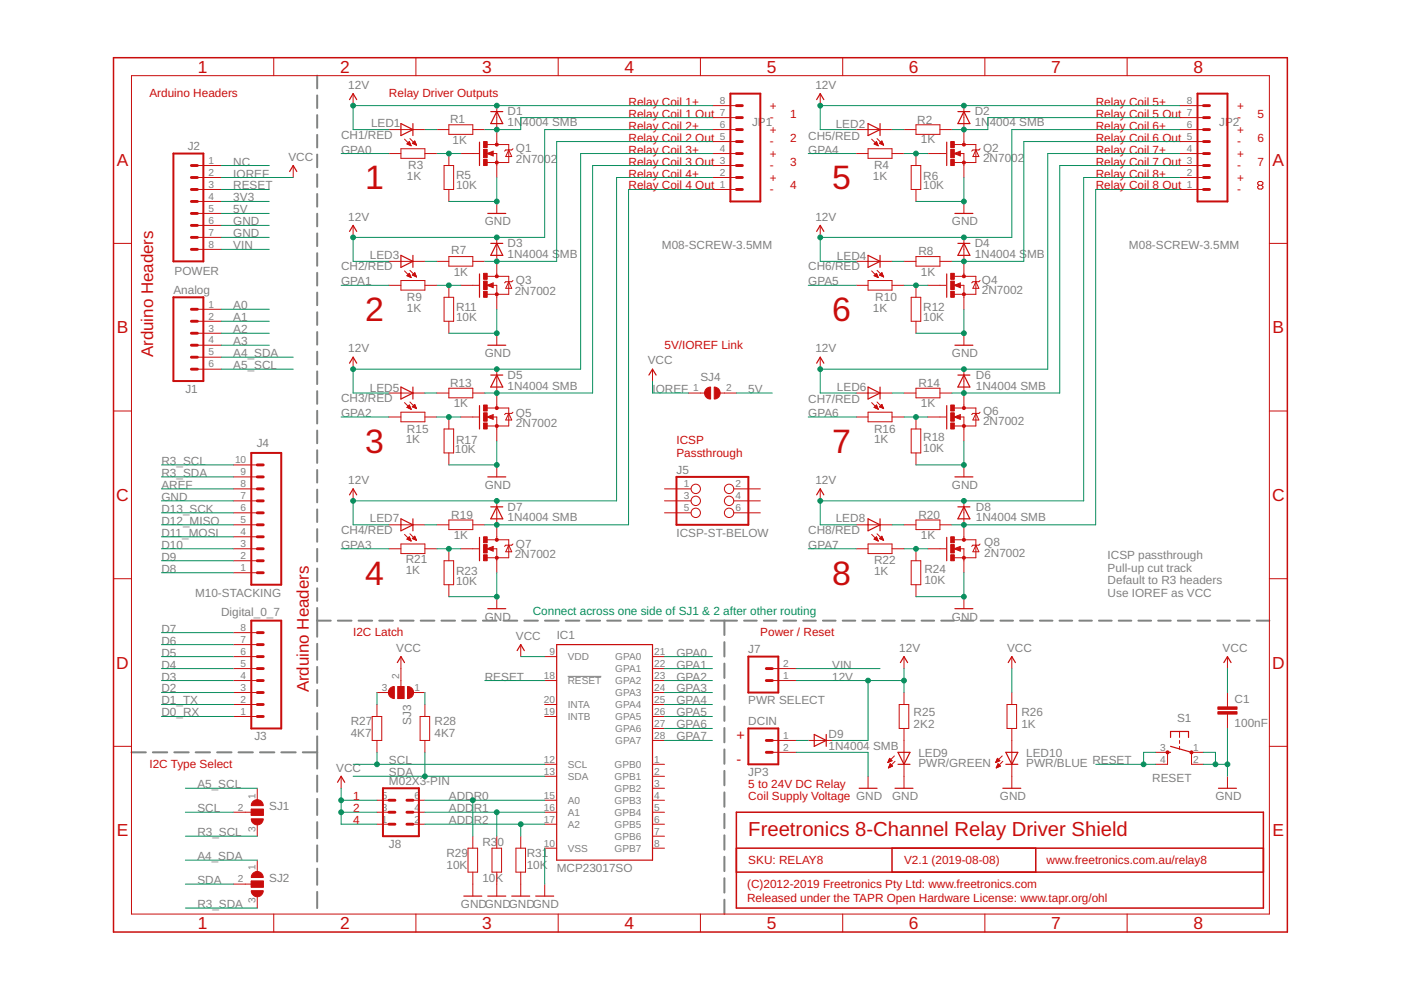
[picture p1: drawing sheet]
<svg xmlns="http://www.w3.org/2000/svg" width="297mm" height="210mm" viewBox="0 0 297 210" stroke-linecap="round" stroke-linejoin="round" font-family="sans-serif">
<g fill="none" stroke="#808080" stroke-width=".42">
<path d="M67.2 16v2.7M67.2 20.2v2.7M67.2 24.4v2.7M67.2 28.6v2.7M67.2 32.8v2.7M67.2 37v2.6M67.2 41.1v2.7M67.2 45.3v2.7M67.2 49.5v2.7M67.2 53.7v2.6M67.2 57.8v2.7M67.2 62v2.7"/>
<path d="M67.2 66.2v2.7M67.2 70.4v2.7M67.2 74.6v2.7M67.2 78.7v2.7M67.2 82.9v2.7M67.2 87.1v2.7M67.2 91.3v2.7M67.2 95.5v2.6M67.2 99.7v2.6M67.2 103.8v2.7M67.2 108v2.7M67.2 112.2v2.7"/>
<path d="M67.2 116.4v2.6M67.2 120.5v2.7M67.2 124.7v2.7M67.2 128.9v6.1M67.2 136.5v3.4M67.2 131.6h2.9M71.6 131.6h2.9M76 131.6h2.9M80.4 131.6h2.9M84.8 131.6h2.9M89.2 131.6h2.9M93.6 131.6h2.9"/>
<path d="M98 131.6h2.9M102.4 131.6h2.9M106.8 131.6h2.9M111.2 131.6h2.8M115.5 131.6h2.9M120 131.6h2.8M124.3 131.6h2.9M128.7 131.6h2.9M133.1 131.6h2.9M137.5 131.6h2.9M141.9 131.6h2.9M146.3 131.6h2.9"/>
<path d="M150.7 131.6h5.6M153.6 131.6v3M153.6 136.1v3.1M157.8 131.6h2.6M161.9 131.6h2.7M166.1 131.6h2.7M170.3 131.6h2.7M174.5 131.6h2.7M178.7 131.6h2.6M182.8 131.6h2.7M187 131.6h2.7M191.2 131.6h2.7"/>
<path d="M195.4 131.6h2.7M199.6 131.6h2.6M203.8 131.6h2.6M207.9 131.6h2.7M212.1 131.6h2.7M216.3 131.6h2.7M220.5 131.6h2.6M224.6 131.6h2.7M228.8 131.6h2.7M233 131.6h2.7M237.2 131.6h2.7M241.4 131.6h2.7"/>
<path d="M245.6 131.6h2.6M249.7 131.6h2.7M253.9 131.6h2.7M258.1 131.6h2.7M262.3 131.6h2.6M266.4 131.6h2.7M27.9 159.5h3M32.4 159.5h3.1M37 159.5h3M41.5 159.5h3M46 159.5h3.1M50.6 159.5h3"/>
<path d="M55.1 159.5h3.1M59.6 159.5h3.1M64.2 159.5h3M67.2 141.4v3.4M67.2 146.3v3.4M67.2 151.2v3.4M67.2 156.1v6.9M153.6 140.7v3M153.6 145.2v3.1M153.6 149.8v3M153.6 154.3v3.1M153.6 158.9v3"/>
<path d="M67.2 164.4v3.5M67.2 169.4v3.4M67.2 174.3v3.4M67.2 179.2v3.5M153.6 163.4v3.1M153.6 168v3M153.6 172.6v3M153.6 177.1v3M67.2 184.2v3.4M67.2 189.1v3.4M153.6 181.7v3M153.6 186.2v3.1"/>
<path d="M153.6 190.8v3"/>
</g>
<path d="M120.4 143.4h7.1" fill="none" stroke="#808080" stroke-width=".21"/>
<g fill="none" stroke="#c90d0c" stroke-width=".21">
<path d="M27.9 16h241.2v177.8h-241.2zM58 12.2v3.8M74.9 19.9v2.5M88.2 12.2v3.8M118.3 12.2v3.8M148.5 12.2v3.8M173.9 19.9v2.5M178.7 12.2v3.8M208.8 12.2v3.8M239 12.2v3.8M41.8 35.1h5.1M41.8 37.6h5.1"/>
<path d="M62.2 35.1v2.5M82.5 32.6h2.5M82.5 27.5h7.6M85 31.5h5.1v2.1h-5.1zM85.8 29.5l1.4 1.4M86.4 30.4h.6M86.4 30.6h.6M86.5 30.3h.4M86.6 30.2h.3M86.7 30.7h.4M86.7 30.1h.1M86.8 30l.4 .9-.9-.4z"/>
<path d="M86.9 29.4l1.4 1.4M86.9 30.8h.2M87.4 30.4l.5-.5 .4 .9zM87.5 30.3h.6M87.5 30.4h.7M87.6 30.2h.5M87.7 30.1h.3M87.8 30.6h.4M87.9 30h.1M88.1 30.7h.2M90.1 32.6h2.5M92.6 27.5h2.6"/>
<path d="M94.1 35.1h2.1v5.1h-2.1zM95.2 26.5h5v2h-5zM95.2 32.6v2.5M97.7 32.6h3.8M100.2 27.5h2.6M103.3 32.6l1.3-.6v1.1zM103.3 30.6h4.6v3.9h-4.6M104.4 32.6h.9v5M105.3 22.4v8.2M107.9 31.8l.6 1.4h-1.3zM108.8 31.5l-.3 .3h-1.3l-.2 .2M151 35.1h5.1"/>
<path d="M151 32.6h5.1M151 27.5h5.1M151 37.6h5.1M151 30h5.1M151 24.9h5.1M151 22.4h5.1M181.5 32.6h2.5M181.5 27.5h7.6M184 31.5h5.1v2.1h-5.1zM184.8 29.5l1.4 1.4M185.3 30.5l.5-.5 .4 .9zM185.4 30.4h.6"/>
<path d="M185.4 30.6h.7M185.5 30.3h.5M185.7 30.2h.2M185.7 30.7h.4M185.8 30.1h.1M185.9 29.4l1.4 1.4M186 30.8h.2M186.5 30.4l.5-.5 .3 .9zM186.5 30.3h.7M186.6 30.4h.6M186.7 30.2h.4M186.8 30.1h.2"/>
<path d="M186.9 30.6h.4M186.9 30h.1M187.1 30.7h.2M189.1 32.6h2.6M191.7 27.5h2.5M193.2 35.1h2v5.1h-2zM194.2 26.5h5.1v2h-5.1zM194.2 32.6v2.5M196.7 32.6h3.9M199.3 27.5h2.5M202.3 32.6l1.3-.6v1.1zM202.4 30.6h4.5v3.9h-4.6"/>
<path d="M203.5 32.6h.9v5M204.4 22.4v8.2M206.9 31.8l.6 1.4h-1.2zM207.8 31.5l-.3 .3h-1.2l-.3 .2M250.1 35.1h5.1M250.1 32.6h5.1M250.1 27.5h5.1M250.1 37.6h5.1M250.1 30h5.1M250.1 24.9h5.1M250.1 22.4h5.1M266.9 39.3l-.2-.3v-.3l.2-.2h.6l.3 .2v.3l-.3 .3"/>
<path d="M266.9 39.3l-.2 .3v.2l.2 .3h.6l.3-.3v-.2l-.3-.3M266.9 39.3h.6M24.1 51.6h3.8M41.8 40.2h5.1M41.8 42.7h5.1M41.8 45.3h5.1M41.8 47.8h5.1M41.8 50.3h5.1M41.8 52.9h5.1M74.9 47.8v2.5M82.5 55.4h7.6M85 59.5h5.1v2h-5.1z"/>
<path d="M85.8 57.4l1.4 1.4M86.3 58.5l.5-.5 .4 .8zM86.3 58.4h.7M86.4 58.3h.6M86.5 58.5h.6M86.6 58.2h.3M86.7 58.1h.1M86.8 58.7h.3M86.9 57.3l1.4 1.4M87.1 58.8h.1M87.5 58.3h.6M87.6 58.2h.5"/>
<path d="M87.7 58.4h.5M87.7 58.1h.3M87.8 58h.2M87.9 58.5h.3M87.9 57.8l-.5 .5 .9 .4M87.9 57.8l.4 .9M87.9 57.8h.1M88.2 58.7h.1M92.6 55.4h2.6M95.2 40.2v2.5M95.2 54.4h5v2h-5zM100.2 55.4h2.6"/>
<path d="M103.3 58.6h4.6v3.8h-4.6M105.3 42.7v2.6M105.3 50.3v8.3M107.9 59.7l.6 1.4h-1.3zM108.8 59.5l-.3 .2h-1.3l-.2 .3M151 40.2h5.1M173.9 47.8v2.5M181.5 55.4h7.6M184 59.5h5.1v2h-5.1zM184.8 57.4l1.4 1.4M185.3 58.5l.5-.5 .4 .8zM185.4 58.4h.6"/>
<path d="M185.5 58.3h.5M185.5 58.5h.6M185.6 58.2h.3M185.7 58.1h.2M185.8 58.7h.3M185.9 57.3l1.4 1.4M186.1 58.8h.1M186.5 58.3h.7M186.6 58.2h.5M186.7 58.4h.5M186.7 58.1h.4M186.9 58h.1"/>
<path d="M187 58.5h.3M187 57.8l-.5 .5 .8 .4M187 57.8l.3 .9M187 57.8h.1M187.3 58.7h.1M191.7 55.4h2.5M194.2 40.2v2.5M194.2 54.4h5.1v2h-5.1zM199.3 55.4h2.5M202.4 58.6h4.5v3.8h-4.6M204.4 42.7v2.6M204.4 50.3v8.3"/>
<path d="M206.9 59.7l.6 1.4h-1.2zM207.8 59.5l-.3 .2h-1.2l-.3 .3M250.1 40.2h5.1M269.1 51.6h3.8M41.8 65.6h5.1M41.8 68.1h5.1M41.8 70.7h5.1M41.8 73.2h5.1M41.8 75.7h5.1M41.8 78.3h5.1M74.9 75.7v2.6M82.5 60.5h2.5"/>
<path d="M90.1 60.5h2.5M94.1 63h2.1v5.1h-2.1zM95.2 60.5v2.5M95.2 68.1v2.6M97.7 60.5h3.8M103.3 60.5l1.3-.5v1zM104.4 60.5h.9v5.1M105.3 70.7v2.5M105.3 78.3v8.2M138.3 78.3v2.5M173.9 75.7v2.6M181.5 60.5h2.5"/>
<path d="M189.1 60.5h2.6M193.2 63h2v5.1h-2zM194.2 60.5v2.5M194.2 68.1v2.6M196.7 60.5h3.9M202.3 60.5l1.3-.5v1zM203.5 60.5h.9v5.1M204.4 70.7v2.5M204.4 78.3v8.2M24.1 87.1h3.8M49.5 98.6h5M82.5 88.4h2.5"/>
<path d="M82.5 83.3h7.6M85 87.4h5.1v2h-5.1zM85.8 85.4l1.4 1.4M86.3 86.4h.7M86.4 86.3h.6M86.5 86.2h.4M86.6 86.5h.5M86.6 86h.3M86.7 85.9h.1M86.8 85.9l.4 .9-.9-.4zM86.9 86.7h.2M86.9 85.2l1.4 1.4"/>
<path d="M87.4 86.3l.5-.6 .4 .9zM87.5 86.3h.7M87.5 86.2h.6M87.7 86h.4M87.8 86.4h.4M87.8 85.9h.2M87.9 85.8h.1M88.1 86.5h.2M90.1 88.4h2.5M92.6 83.3h2.6M94.1 91h2.1v5h-2.1zM95.2 82.3h5v2h-5z"/>
<path d="M95.2 88.4v2.6M95.2 96v2.6M97.7 88.4h3.8M100.2 83.3h2.6M103.3 88.4l1.3-.5v1zM103.3 86.5h4.6v3.8h-4.6M104.4 88.4h.9v5.1M105.3 98.6v2.5M107.9 87.7l.6 1.3h-1.3zM108.8 87.4l-.3 .3h-1.3l-.2 .2M146 83.3h3.4M152.7 83.3h3.4"/>
<path d="M181.5 88.4h2.5M181.5 83.3h7.6M184 87.4h5.1v2h-5.1zM184.8 85.4l1.4 1.4M185.3 86.4l.5-.5 .4 .9zM185.4 86.4h.7M185.4 86.3h.6M185.5 86.2h.4M185.7 86.5h.4M185.7 86h.2M185.8 85.9h.1M185.9 86.7h.3"/>
<path d="M185.9 85.2l1.4 1.4M186.2 86.8h.1M186.5 86.3l.5-.6 .3 .9zM186.5 86.3h.7M186.6 86.2h.6M186.7 86h.4M186.8 85.9h.2M186.8 86.4h.5M186.9 85.8h.1M187.1 86.5h.2M189.1 88.4h2.6M191.7 83.3h2.5"/>
<path d="M193.2 91h2v5h-2zM194.2 82.3h5.1v2h-5.1zM194.2 88.4v2.6M194.2 96v2.6M196.7 88.4h3.9M199.3 83.3h2.5M202.3 88.4l1.3-.5v1zM202.4 86.5h4.5v3.8h-4.6M203.5 88.4h.9v5.1M204.4 98.6v2.5M206.9 87.7l.6 1.3h-1.2zM207.8 87.4l-.3 .3h-1.2l-.3 .2"/>
<path d="M269.1 87.1h3.8M49.5 118.9h5M49.5 116.4h5M49.5 111.3h5M49.5 113.8h5M49.5 103.7h5M49.5 106.2h5M49.5 108.7h5M49.5 101.1h5M74.9 103.7v2.5M82.5 116.4h2.5M82.5 111.3h7.6"/>
<path d="M85 115.3h5.1v2.1h-5.1zM85.8 113.3l1.4 1.4M86.3 114.3l.5-.5 .4 .9zM86.3 114.3h.7M86.4 114.4h.6M86.5 114.2h.4M86.6 114h.3M86.7 113.9h.1M86.7 114.5h.4M86.9 113.2l1.4 1.4M87 114.6h.1M87.4 114.2l.5-.5 .4 .9z"/>
<path d="M87.5 114.2h.6M87.6 114h.5M87.6 114.3h.6M87.7 113.9h.3M87.8 113.8h.2M87.9 114.4h.3M88.2 114.5h.1M90.1 116.4h2.5M92.6 111.3h2.6M94.1 118.9h2.1v5.1h-2.1zM95.2 110.3h5v2h-5zM95.2 116.4v2.5"/>
<path d="M97.7 116.4h3.8M100.2 111.3h2.6M103.3 116.4l1.3-.6v1.1zM103.3 114.4h4.6v3.9h-4.6M104.4 116.4h.9v5M105.3 106.2v8.2M107.9 115.6l.6 1.4h-1.3zM108.8 115.3l-.3 .3h-1.3l-.2 .2M140.9 103.7h5.6M140.9 106.2h5.6M140.9 108.7h5.6M155.6 103.7h5.6"/>
<path d="M155.6 106.2h5.6M155.6 108.7h5.6M173.9 103.7v2.5M181.5 116.4h2.5M181.5 111.3h7.6M184 115.3h5.1v2.1h-5.1zM184.8 113.3l1.4 1.4M185.3 114.3l.5-.5 .4 .9zM185.4 114.3h.6M185.5 114.4h.6M185.5 114.2h.5M185.6 114h.3"/>
<path d="M185.7 113.9h.2M185.8 114.5h.3M185.9 113.2l1.4 1.4M186.1 114.6h.1M186.5 114.2l.5-.5 .3 .9zM186.5 114.2h.7M186.6 114h.5M186.6 114.3h.6M186.8 113.9h.3M186.9 113.8h.1M186.9 114.4h.4M187.2 114.5h.1"/>
<path d="M189.1 116.4h2.6M191.7 111.3h2.5M193.2 118.9h2v5.1h-2zM194.2 110.3h5.1v2h-5.1zM194.2 116.4v2.5M196.7 116.4h3.9M199.3 111.3h2.5M202.3 116.4l1.3-.6v1.1zM202.4 114.4h4.5v3.9h-4.6M203.5 116.4h.9v5M204.4 106.2v8.2M206.9 115.6l.6 1.4h-1.2z"/>
<path d="M207.8 115.3l-.3 .3h-1.2l-.3 .2M24.1 122.7h3.8M49.5 139.2h5M49.5 136.7h5M49.5 134.1h5M49.5 121.4h5M85 139.2v6.4M95.2 124v2.5M105.3 126.5v2.6M110.4 136.7v2.5M115.5 139.2h2.5M138.3 139.2h2.6"/>
<path d="M191.7 139.2v2.6M194.2 124v2.5M204.4 126.5v2.6M214.5 139.2v2.6M260.2 139.2v2.6M269.1 122.7h3.8M24.1 158.2h3.8M49.5 151.9h5M49.5 149.4h5M49.5 146.8h5M49.5 144.3h5M49.5 141.8h5"/>
<path d="M78.9 151.9h2v5.1h-2zM79.9 146.8h2.6M79.9 149.4v2.5M79.9 157v2.5M84.4 145.6h1.2v2.5h-1.2zM87.5 146.8h2.6M89.1 151.9h2v5.1h-2zM90.1 149.4v2.5M90.1 157v2.5M115.5 151.9h2.5M115.5 149.4h2.5M115.5 144.3h2.5"/>
<path d="M138.3 151.9h2.6M138.3 149.4h2.6M138.3 146.8h2.6M138.3 144.3h2.6M138.3 141.8h2.6M138.3 154.5h2.6M138.3 157h2.6M163.7 144.3h5.1M163.7 141.8h5.1M163.7 159.5h5.1M163.7 157h5.1M171.4 157h5"/>
<path d="M190.6 149.4h2.1v5.1h-2.1zM191.7 146.8v2.6M191.7 154.5v12.6M213.5 149.4h2v5.1h-2zM214.5 146.8v2.6M214.5 154.5v12.6M245 159.5h2.5v2.6h-2.5M250.1 155.1v1.3M250.1 157v.6M250.1 158.2v.7M255.2 159.5h-2.6v2.6h2.6M260.2 146.8v3.1"/>
<path d="M260.2 151.4v3.1M269.1 158.2h3.8M49.5 172.2h3.8M53.3 171.6h2.5v1.2h-2.5zM54.5 167.1v2.6M54.5 174.8v2.5M72.3 164.6v2.5M79.9 169.7h2.6M79.9 172.2h2.6M79.9 174.8h2.6M87.5 169.7h2.6M87.5 172.2h2.6"/>
<path d="M87.5 174.8h2.6M99.2 179.8h2.1v5.1h-2.1zM100.2 177.3v2.5M104.3 179.8h2v5.1h-2zM105.3 177.3v2.5M109.4 179.8h2v5.1h-2zM110.4 177.3v2.5M115.5 162.1h2.5M115.5 164.6h2.5M115.5 169.7h2.5M115.5 172.2h2.5M115.5 174.8h2.5"/>
<path d="M115.5 179.8h2.5M138.3 162.1h2.6M138.3 164.6h2.6M138.3 169.7h2.6M138.3 172.2h2.6M138.3 174.8h2.6M138.3 167.1h2.6M138.3 177.3h2.6M138.3 179.8h2.6M184 164.6v2.5M188.3 161.7h.1M188.3 161.5h.3"/>
<path d="M188.4 161.4h.4M188.4 161.3h.7M188.4 162.8h.1M188.4 161.2h.6M188.4 162.6h.4M188.5 161.1h.4M188.5 162.5h.6M188.6 161h.2M188.6 162.4h.6M188.6 160.8h.1M188.6 162.3h.5M188.7 162.2h.3"/>
<path d="M188.7 162h.1M189.1 161.3l-.5-.5-.4 .9M189.1 161.3l-.9 .4M189.3 162.4l-.6-.5-.3 .9M189.3 162.4l-.9 .4M189.6 160.3l-1.4 1.4M189.8 161.4l-1.4 1.4M211.1 161.7h.1M211.2 161.5h.2M211.2 161.4h.5M211.3 161.3h.7M211.3 162.8h.1"/>
<path d="M211.3 161.2h.6M211.3 162.6h.4M211.4 161.1h.4M211.4 162.5h.5M211.4 161h.2M211.4 162.4h.7M211.5 162.3h.4M211.5 160.8h.1M211.5 162.2h.3M211.6 162h.1M211.6 161.9l.5 .5-.9 .4zM212 161.3l-.5-.5-.4 .9"/>
<path d="M212 161.3l-.9 .4M212.5 160.3l-1.4 1.4M212.6 161.4l-1.4 1.4M260.2 164.6v2.5M49.5 187.5h3.8M53.3 186.8h2.5v1.3h-2.5zM54.5 182.4v2.5M54.5 190v2.5M58 193.8v3.8M88.2 193.8v3.8M100.2 184.9v5.1M105.3 184.9v5.1"/>
<path d="M110.4 184.9v5.1M115.5 187.5v2.5M118.3 193.8v3.8M148.5 193.8v3.8M178.7 193.8v3.8M208.8 193.8v3.8M239 193.8v3.8"/>
<circle cx="147.5" cy="108.7" r=".99"/>
<circle cx="147.5" cy="103.7" r=".99"/>
<circle cx="147.5" cy="106.2" r=".99"/>
<circle cx="154.6" cy="106.2" r=".99"/>
<circle cx="154.6" cy="103.7" r=".99"/>
<circle cx="154.6" cy="108.7" r=".99"/>
</g>
<g fill="none" stroke="#c90d0c" stroke-width=".32">
<path d="M24.1 12.2h248.8v185.4h-248.8zM104.4 32.3l-.9 .3 .9 .2v-.2h-.2M203.5 32.3l-.9 .3 .9 .2v-.2h-.3M104.4 60.2l-.9 .3 .9 .2v-.2h-.2M203.5 60.2l-.9 .3 .9 .2v-.2h-.3M104.4 88.2l-.9 .2 .9 .3v-.3h-.2M203.5 88.2l-.9 .2 .9 .3v-.3h-.3M104.4 116.1l-.9 .3 .9 .2v-.2h-.2M203.5 116.1l-.9 .3 .9 .2v-.2h-.3M156.1 172.2h111.8v20.3h-111.8zM156.1 179.8h111.8M189.1 179.8v5.1"/>
<path d="M219.6 179.8v5.1M156.1 184.9h111.8"/>
</g>
<path d="M154.9 19.9h6.3v22.8h-6.3zM253.9 19.9h6.3v22.8h-6.3zM36.8 32.6h6.3v22.8h-6.3zM36.8 63h6.3v17.8h-6.3zM53.3 96h6.3v28h-6.3zM143.4 101.1h15.3v10.2h-15.3zM53.3 131.6h6.3v22.9h-6.3zM158.7 139.2h6.3v7.6h-6.3zM158.7 154.5h6.3v7.6h-6.3zM81.2 167.1h7.6v10.2h-7.6z" fill="none" stroke="#c90d0c" stroke-width=".42"/>
<g fill="none" stroke="#c90d0c" stroke-width=".61">
<path d="M40.6 35.1h1.2M40.6 37.6h1.2M156.1 30h1.3M156.1 32.6h1.3M156.1 24.9h1.3M156.1 27.5h1.3M156.1 22.4h1.3M156.1 35.1h1.3M156.1 37.6h1.3M255.2 30h1.2M255.2 32.6h1.2M255.2 24.9h1.2"/>
<path d="M255.2 27.5h1.2M255.2 22.4h1.2M255.2 35.1h1.2M255.2 37.6h1.2M40.6 40.2h1.2M40.6 45.3h1.2M40.6 42.7h1.2M40.6 50.3h1.2M40.6 47.8h1.2M40.6 52.9h1.2M156.1 40.2h1.3M255.2 40.2h1.2"/>
<path d="M40.6 70.7h1.2M40.6 68.1h1.2M40.6 65.6h1.2M40.6 75.7h1.2M40.6 73.2h1.2M40.6 78.3h1.2M54.5 98.6h1.3M54.5 111.3h1.3M54.5 113.8h1.3M54.5 106.2h1.3M54.5 108.7h1.3M54.5 103.7h1.3"/>
<path d="M54.5 116.4h1.3M54.5 118.9h1.3M54.5 101.1h1.3M54.5 136.7h1.3M54.5 139.2h1.3M54.5 134.1h1.3M54.5 121.4h1.3M54.5 141.8h1.3M54.5 144.3h1.3M54.5 151.9h1.3M54.5 146.8h1.3M54.5 149.4h1.3"/>
<path d="M162.5 141.8h1.2M162.5 144.3h1.2M162.5 159.5h1.2M162.5 157h1.2M82.5 169.7h1.2M82.5 174.8h1.2M82.5 172.2h1.2M86.3 169.7h1.2M86.3 174.8h1.2M86.3 172.2h1.2"/>
</g>
<g fill="#c90d0c" stroke="#c90d0c" stroke-width=".21">
<path d="M258.2 150.9h4.1v.5h-4.1z"/>
<path d="M258.2 149.9h4.1v.5h-4.1z"/>
<path d="M102.5 33.8h.8v1.3h-.8z"/>
<path d="M102.5 30h.8v1.3h-.8z"/>
<path d="M102.5 31.7h.8v1.7h-.8z"/>
<path d="M102.5 61.8h.8v1.2h-.8z"/>
<path d="M102.5 58h.8v1.2h-.8z"/>
<path d="M102.5 59.6h.8v1.8h-.8z"/>
<path d="M102.5 89.7h.8v1.3h-.8z"/>
<path d="M102.5 85.9h.8v1.2h-.8z"/>
<path d="M102.5 87.5h.8v1.8h-.8z"/>
<path d="M102.5 117.6h.8v1.3h-.8z"/>
<path d="M102.5 113.8h.8v1.3h-.8z"/>
<path d="M102.5 115.5h.8v1.7h-.8z"/>
<path d="M201.6 33.8h.7v1.3h-.7z"/>
<path d="M201.6 30h.7v1.3h-.7z"/>
<path d="M201.6 31.7h.7v1.7h-.7z"/>
<path d="M201.6 61.8h.7v1.2h-.7z"/>
<path d="M201.6 58h.7v1.2h-.7z"/>
<path d="M201.6 59.6h.7v1.8h-.7z"/>
<path d="M201.6 89.7h.7v1.3h-.7z"/>
<path d="M201.6 85.9h.7v1.2h-.7z"/>
<path d="M201.6 87.5h.7v1.8h-.7z"/>
<path d="M201.6 117.6h.7v1.3h-.7z"/>
<path d="M201.6 113.8h.7v1.3h-.7z"/>
<path d="M201.6 115.5h.7v1.7h-.7z"/>
<path d="M53.3 171.6h2.5v1.2h-2.5z"/>
<path d="M53.3 186.8h2.5v1.3h-2.5z"/>
<path d="M84.4 145.6h1.2v2.5h-1.2z"/>
</g>
<g fill="none" stroke="#c90d0c" stroke-width=".25">
<path d="M61.4 36.4l.8-1.3 .7 1.3M74.1 21.1l.8-1.2 .7 1.2M85 26.2l2.5 1.3-2.5 1.2zM87.5 26.2v2.5M101.7 30.1v5M104.1 23.7h2.5M105.3 23.7l1.3 2.5h-2.5zM173.1 21.1l.8-1.2 .8 1.2M184 26.2l2.6 1.3-2.6 1.2zM186.6 26.2v2.5M200.7 30.1v5M203.1 23.7h2.5"/>
<path d="M204.4 23.7l1.2 2.5h-2.5zM74.1 49.1l.8-1.3 .7 1.3M85 54.1l2.5 1.3-2.5 1.3zM87.5 54.1v2.6M101.7 58.1v4.9M103.4 45.3h3.8M104.1 51.6h2.5M105.3 51.6l1.3 2.5h-2.5zM173.1 49.1l.8-1.3 .8 1.3M184 54.1l2.6 1.3-2.6 1.3zM186.6 54.1v2.6M200.7 58.1v4.9"/>
<path d="M202.5 45.3h3.8M203.1 51.6h2.5M204.4 51.6l1.2 2.5h-2.5zM74.1 77l.8-1.3 .7 1.3M103.4 73.2h3.8M104.1 79.5h2.5M105.3 79.5l1.3 2.6h-2.5zM137.6 79.5l.7-1.2 .8 1.2M173.1 77l.8-1.3 .8 1.3M202.5 73.2h3.8M203.1 79.5h2.5M204.4 79.5l1.2 2.6h-2.5z"/>
<path d="M85 82.1l2.5 1.2-2.5 1.3zM87.5 82.1v2.5M101.7 86v5M184 82.1l2.6 1.2-2.6 1.3zM186.6 82.1v2.5M200.7 86v5M74.1 104.9l.8-1.2 .7 1.2M85 110l2.5 1.3-2.5 1.2zM87.5 110v2.5M101.7 113.9v5M103.4 101.1h3.8M104.1 107.5h2.5"/>
<path d="M105.3 107.5l1.3 2.5h-2.5zM173.1 104.9l.8-1.2 .8 1.2M184 110l2.6 1.3-2.6 1.2zM186.6 110v2.5M200.7 113.9v5M202.5 101.1h3.8M203.1 107.5h2.5M204.4 107.5l1.2 2.5h-2.5zM103.4 129.1h3.8M109.6 137.9l.8-1.2 .8 1.2M118 136.7h20.3v45.7h-20.3zM202.5 129.1h3.8"/>
<path d="M84.2 140.5l.8-1.3 .8 1.3M172.6 155.7l2.6 1.3-2.6 1.2zM175.2 155.7v2.5M190.4 159.5h2.5l-1.2 2.6zM190.9 140.5l.8-1.3 .7 1.3M213.3 159.5h2.5l-1.3 2.6zM213.8 140.5l.7-1.3 .8 1.3M247.5 159.5h.7M248.2 156.4v-1.3h3.8v1.3M248.2 158.2l4.4 1.3M259.5 140.5l.7-1.3 .8 1.3M71.6 165.9l.7-1.3 .8 1.3"/>
<path d="M182.2 167.1h3.7M189.8 167.1h3.8M190.4 162.1h2.5M212.6 167.1h3.8M213.3 162.1h2.5M258.3 167.1h3.8M98.3 190h3.9M103.4 190h3.8M108.5 190h3.8M113.6 190h3.8"/>
</g>
<g fill="#c90d0c" stroke="#c90d0c" stroke-width=".21">
<path d="M252.4 159.3h.5v.5h-.5z" fill-rule="evenodd"/>
<path d="M247.3 159.3h.5v.5h-.5z" fill-rule="evenodd"/>
<path d="M53.3 173.6h2.5a1.27 1.27 0 0 1-1.3 1.3 1.27 1.27 0 0 1-1.2-1.3z" fill-rule="evenodd"/>
<path d="M53.7 169.9a1.27 1.27 0 0 1 1.4-.2 1.27 1.27 0 0 1 .7 1.1h-2.5v-.4z" fill-rule="evenodd"/>
<path d="M53.3 188.8h2.5a1.27 1.27 0 0 1-1.3 1.3 1.27 1.27 0 0 1-1.2-1.3z" fill-rule="evenodd"/>
<path d="M53.7 185.1a1.27 1.27 0 0 1 1.4-.2 1.27 1.27 0 0 1 .7 1.2h-2.5v-.5z" fill-rule="evenodd"/>
<path d="M82.7 146l.5-.4h.4v2.5a1.27 1.27 0 0 1-1.1-.7 1.27 1.27 0 0 1 .2-1.4z" fill-rule="evenodd"/>
<path d="M86.4 145.6a1.27 1.27 0 0 1 1.3 1.2 1.27 1.27 0 0 1-1.3 1.3z" fill-rule="evenodd"/>
<path d="M151.4 82.1a1.27 1.27 0 0 1 1.3 1.2 1.27 1.27 0 0 1-1.3 1.3z" fill-rule="evenodd"/>
<path d="M149.7 82.5l.5-.4h.5v2.5a1.26 1.26 0 0 1-1.2-.7 1.26 1.26 0 0 1 .2-1.4z" fill-rule="evenodd"/>
<circle cx="105.3" cy="34.4" r=".33"/>
<circle cx="105.3" cy="30.7" r=".32"/>
<circle cx="105.3" cy="62.4" r=".33"/>
<circle cx="105.3" cy="58.6" r=".33"/>
<circle cx="105.3" cy="90.3" r=".32"/>
<circle cx="105.3" cy="86.5" r=".32"/>
<circle cx="105.3" cy="118.2" r=".33"/>
<circle cx="105.3" cy="114.4" r=".33"/>
<circle cx="204.4" cy="34.4" r=".33"/>
<circle cx="204.4" cy="30.7" r=".32"/>
<circle cx="204.4" cy="62.4" r=".33"/>
<circle cx="204.4" cy="58.6" r=".33"/>
<circle cx="204.4" cy="90.3" r=".32"/>
<circle cx="204.4" cy="86.5" r=".32"/>
<circle cx="204.4" cy="118.2" r=".33"/>
<circle cx="204.4" cy="114.4" r=".33"/>
</g>
<g fill="none" stroke="#098f5e" stroke-width=".21">
<path d="M46.9 37.6h15.3M46.9 35.1h10.2M72.3 32.6h10.2M90.1 27.5h2.5M92.6 32.6h5.1M105.3 37.6v5.1h-10.1M151 32.6h-27.9v45.7h-48.2v5h7.6M151 27.5h-35.5v22.8h-40.6v5.1h7.6M151 37.6h-20.3v68.6h-55.8v5.1h7.6M151 22.4h-76.1v5.1h7.6M151 24.9h-40.6v2.6h-7.6M151 30h-33v25.4h-15.2"/>
<path d="M151 35.1h-25.4v48.2h-22.8M171.4 32.6h10.1M189.1 27.5h2.6M191.7 32.6h5M204.4 37.6v5.1h-10.2M250.1 32.6h-28v45.7h-48.2v5h7.6M250.1 27.5h-35.6v22.8h-40.6v5.1h7.6M250.1 37.6h-20.3v68.6h-55.9v5.1h7.6M250.1 22.4h-76.2v5.1h7.6M250.1 24.9h-40.7v2.6h-7.6M250.1 30h-33v25.4h-15.3M250.1 35.1h-25.4v48.2h-22.9"/>
<path d="M46.9 42.7h10.2M46.9 47.8h10.2M46.9 50.3h10.2M46.9 52.9h10.2M46.9 40.2h10.2M46.9 45.3h10.2M90.1 55.4h2.5M151 40.2h-17.7v71.1h-30.5M189.1 55.4h2.6M250.1 40.2h-17.8v71.1h-30.5M46.9 65.6h10.2M46.9 68.1h10.2"/>
<path d="M46.9 70.7h10.2M46.9 73.2h10.2M46.9 75.7h15.3M46.9 78.3h15.3M72.3 60.5h10.2M92.6 60.5h5.1M105.3 65.6v5.1h-10.1M171.4 60.5h10.1M191.7 60.5h5M204.4 65.6v5.1h-10.2M34.2 98.6h15.3M72.3 88.4h10.2"/>
<path d="M90.1 83.3h2.5M92.6 88.4h5.1M105.3 93.5v5.1h-10.1M138.3 80.8v2.5h7.7M156.1 83.3h7.6M171.4 88.4h10.1M189.1 83.3h2.6M191.7 88.4h5M204.4 93.5v5.1h-10.2M34.2 106.2h15.3M34.2 103.7h15.3M34.2 108.7h15.3"/>
<path d="M34.2 111.3h15.3M34.2 113.8h15.3M34.2 116.4h15.3M34.2 118.9h15.3M34.2 101.1h15.3M72.3 116.4h10.2M90.1 111.3h2.5M92.6 116.4h5.1M171.4 116.4h10.1M189.1 111.3h2.6M191.7 116.4h5M34.2 121.4h15.3"/>
<path d="M34.2 134.1h15.3M34.2 136.7h15.3M34.2 139.2h15.3M105.3 121.4v5.1h-10.1M110.4 139.2h5.1M140.9 139.2h10.1M204.4 121.4v5.1h-10.2M34.2 141.8h15.3M34.2 144.3h15.3M34.2 146.8h15.3M34.2 149.4h15.3M34.2 151.9h15.3"/>
<path d="M79.9 146.8v2.6M79.9 159.5v2.6M90.1 146.8v2.6M90.1 159.5v5.1M102.8 144.3h12.7M140.9 141.8h10.1M140.9 144.3h10.1M140.9 146.8h10.1M140.9 149.4h10.1M140.9 151.9h10.1M140.9 154.5h10.1M140.9 157h10.1"/>
<path d="M168.8 159.5h15.2v5.1M168.8 141.8h17.8M168.8 144.3h22.9M168.8 157h2.6M184 144.3v12.7h-7.6M191.7 141.8v5M214.5 141.8v5M245 159.5h-2.5v2.6M255.2 159.5h2.5v2.6M260.2 141.8v5M260.2 154.5v10.1M39.3 167.1h15.2"/>
<path d="M39.3 172.2h10.2M39.3 177.3h15.2M72.3 169.7h7.6M72.3 172.2h7.6M72.3 167.1v7.7h7.6M74.9 162.1h40.6M74.9 164.6h40.6M90.1 169.7h25.4M90.1 172.2h25.4M90.1 174.8h25.4M100.2 169.7v7.6M105.3 172.2v5.1"/>
<path d="M110.4 174.8v2.5M115.5 179.8v7.7M232.3 162.1h12.7M255.2 162.1h5M39.3 182.4h15.2M39.3 192.5h15.2M39.3 187.5h10.2"/>
</g>
<g fill="#098f5e" stroke="#098f5e" stroke-width=".21">
<circle cx="260.2" cy="162.1" r=".51"/>
<circle cx="257.7" cy="162.1" r=".51"/>
<circle cx="105.3" cy="42.7" r=".51"/>
<circle cx="105.3" cy="70.7" r=".51"/>
<circle cx="105.3" cy="98.6" r=".51"/>
<circle cx="105.3" cy="126.5" r=".51"/>
<circle cx="204.4" cy="42.7" r=".51"/>
<circle cx="204.4" cy="70.7" r=".51"/>
<circle cx="204.4" cy="98.6" r=".51"/>
<circle cx="204.4" cy="126.5" r=".51"/>
<circle cx="242.5" cy="162.1" r=".51"/>
<circle cx="105.3" cy="27.5" r=".51"/>
<circle cx="95.2" cy="32.6" r=".51"/>
<circle cx="100.2" cy="169.7" r=".51"/>
<circle cx="105.3" cy="172.2" r=".51"/>
<circle cx="110.4" cy="174.8" r=".51"/>
<circle cx="184" cy="144.3" r=".51"/>
<circle cx="191.7" cy="144.3" r=".51"/>
<circle cx="105.3" cy="22.4" r=".51"/>
<circle cx="74.9" cy="22.4" r=".51"/>
<circle cx="105.3" cy="50.3" r=".51"/>
<circle cx="74.9" cy="50.3" r=".51"/>
<circle cx="105.3" cy="78.3" r=".51"/>
<circle cx="74.9" cy="78.3" r=".51"/>
<circle cx="105.3" cy="106.2" r=".51"/>
<circle cx="74.9" cy="106.2" r=".51"/>
<circle cx="204.4" cy="22.4" r=".51"/>
<circle cx="173.9" cy="22.4" r=".51"/>
<circle cx="204.4" cy="50.3" r=".51"/>
<circle cx="173.9" cy="50.3" r=".51"/>
<circle cx="204.4" cy="78.3" r=".51"/>
<circle cx="173.9" cy="78.3" r=".51"/>
<circle cx="204.4" cy="106.2" r=".51"/>
<circle cx="173.9" cy="106.2" r=".51"/>
<circle cx="105.3" cy="55.4" r=".51"/>
<circle cx="95.2" cy="60.5" r=".51"/>
<circle cx="105.3" cy="83.3" r=".51"/>
<circle cx="95.2" cy="88.4" r=".51"/>
<circle cx="105.3" cy="111.3" r=".51"/>
<circle cx="95.2" cy="116.4" r=".51"/>
<circle cx="204.4" cy="27.5" r=".51"/>
<circle cx="194.2" cy="32.6" r=".51"/>
<circle cx="204.4" cy="55.4" r=".51"/>
<circle cx="194.2" cy="60.5" r=".51"/>
<circle cx="204.4" cy="83.3" r=".51"/>
<circle cx="194.2" cy="88.4" r=".51"/>
<circle cx="204.4" cy="111.3" r=".51"/>
<circle cx="194.2" cy="116.4" r=".51"/>
<circle cx="72.3" cy="172.2" r=".51"/>
<circle cx="72.3" cy="169.7" r=".51"/>
<circle cx="79.9" cy="162.1" r=".51"/>
<circle cx="90.1" cy="164.6" r=".51"/>
</g>
<g font-size="7.2" fill="#c90d0c">
<text x="77.4" y="40.2">1</text>
<text x="176.4" y="40.2">5</text>
<text x="77.4" y="68.1">2</text>
<text x="176.4" y="68.1">6</text>
<text x="77.4" y="96">3</text>
<text x="176.4" y="96">7</text>
<text x="77.4" y="124">4</text>
<text x="176.4" y="124">8</text>
</g>
<text font-size="4.3" fill="#c90d0c" x="158.7" y="177.3">Freetronics 8-Channel Relay Driver Shield</text>
<g font-size="3.7" fill="#c90d0c">
<text x="41.9" y="15.4">1</text>
<text x="72.1" y="15.4">2</text>
<text x="102.3" y="15.4">3</text>
<text x="132.4" y="15.4">4</text>
<text x="162.6" y="15.4">5</text>
<text x="192.7" y="15.4">6</text>
<text x="222.9" y="15.4">7</text>
<text x="253" y="15.4">8</text>
<text x="24.7" y="35.1">A</text>
<text x="269.8" y="35.1">A</text>
<text x="24.7" y="70.7">B</text>
<text x="269.8" y="70.7">B</text>
<text x="24.6" y="106.2">C</text>
<text x="269.7" y="106.2">C</text>
<text x="24.6" y="141.8">D</text>
<text x="269.7" y="141.8">D</text>
<text x="24.7" y="177.3">E</text>
<text x="269.8" y="177.3">E</text>
<text x="41.9" y="197">1</text>
<text x="72.1" y="197">2</text>
<text x="102.3" y="197">3</text>
<text x="132.4" y="197">4</text>
<text x="162.6" y="197">5</text>
<text x="192.7" y="197">6</text>
<text x="222.9" y="197">7</text>
<text x="253" y="197">8</text>
</g>
<g font-size="3.6" fill="#c90d0c">
<text x="32.4" y="75.7" transform="rotate(-90 32.4 75.7)">Arduino Headers</text>
<text x="65.5" y="146.8" transform="rotate(-90 65.5 146.8)">Arduino Headers</text>
</g>
<g font-size="3.1" fill="#c90d0c">
<text x="156.1" y="157">+</text>
<text x="156.1" y="162.1">-</text>
</g>
<g font-size="2.5" fill="#c90d0c">
<text x="31.7" y="20.6">Arduino Headers</text>
<text x="82.5" y="20.6">Relay Driver Outputs</text>
<text x="133.3" y="22.4">Relay Coil 1+</text>
<text x="163.2" y="23.4">+</text>
<text x="232.3" y="22.4">Relay Coil 5+</text>
<text x="262.3" y="23.4">+</text>
<text x="133.3" y="24.9">Relay Coil 1 Out</text>
<text x="133.3" y="27.5">Relay Coil 2+</text>
<text x="163.2" y="28.5">+</text>
<text x="163.2" y="25.7">-</text>
<text x="167.5" y="24.9">1</text>
<text x="232.3" y="24.9">Relay Coil 5 Out</text>
<text x="232.3" y="27.5">Relay Coil 6+</text>
<text x="262.3" y="28.5">+</text>
<text x="262.3" y="25.7">-</text>
<text x="266.6" y="24.9">5</text>
<text x="133.3" y="32.6">Relay Coil 3+</text>
<text x="133.3" y="35.1">Relay Coil 3 Out</text>
<text x="133.3" y="30">Relay Coil 2 Out</text>
<text x="163.2" y="33.6">+</text>
<text x="163.2" y="30.8">-</text>
<text x="163.2" y="35.9">-</text>
<text x="167.5" y="30">2</text>
<text x="167.5" y="35.1">3</text>
<text x="232.3" y="30">Relay Coil 6 Out</text>
<text x="232.3" y="32.6">Relay Coil 7+</text>
<text x="232.3" y="35.1">Relay Coil 7 Out</text>
<text x="262.3" y="33.6">+</text>
<text x="262.3" y="30.8">-</text>
<text x="262.3" y="35.9">-</text>
<text x="266.6" y="30">6</text>
<text x="266.6" y="35.1">7</text>
<text x="133.3" y="37.6">Relay Coil 4+</text>
<text x="133.3" y="40.2">Relay Coil 4 Out</text>
<text x="163.2" y="38.7">+</text>
<text x="163.2" y="40.9">-</text>
<text x="167.5" y="40.2">4</text>
<text x="232.3" y="40.2">Relay Coil 8 Out</text>
<text x="232.3" y="37.6">Relay Coil 8+</text>
<text x="262.3" y="38.7">+</text>
<text x="262.3" y="40.9">-</text>
<text x="140.9" y="73.9">5V/IOREF Link</text>
<text x="143.4" y="94.1">ICSP</text>
<text x="143.4" y="96.8">Passthrough</text>
<text x="74.9" y="134.9">I2C Latch</text>
<text x="161.2" y="134.9">Power / Reset</text>
<text x="31.7" y="162.8">I2C Type Select</text>
<text x="158.7" y="167.1">5 to 24V DC Relay</text>
<text x="74.9" y="169.7">1</text>
<text x="74.9" y="172.2">2</text>
<text x="158.7" y="169.7">Coil Supply Voltage GND</text>
<text x="74.9" y="174.8">4</text>
<text x="158.7" y="183.1">SKU: RELAY8</text>
<text x="191.7" y="183.1">V2.1 (2019-08-08)</text>
<text x="221.9" y="183.1">www.freetronics.com.au/relay8</text>
<text x="158.4" y="188.2">(C)2012-2019 Freetronics Pty Ltd: www.freetronics.com</text>
<text x="158.4" y="191.3">Released under the TAPR Open Hardware License: www.tapr.org/ohl</text>
</g>
<g font-size="2.5" fill="#808080">
<text x="73.8" y="18.8">12V</text>
<text x="172.9" y="18.8">12V</text>
<text x="72.3" y="29.5">CH1/RED</text>
<text x="78.7" y="27">LED1</text>
<text x="95.4" y="26">R1</text>
<text x="107.6" y="26.7">1N</text>
<text x="107.6" y="24.4">D1</text>
<text x="110.8" y="26.7">4004 SMB</text>
<text x="159.4" y="26.7">JP1</text>
<text x="171.4" y="29.6">CH5/RED</text>
<text x="177.2" y="27.2">LED2</text>
<text x="194.5" y="26.2">R2</text>
<text x="206.7" y="26.7">1N</text>
<text x="206.7" y="24.5">D2</text>
<text x="209.8" y="26.7">4004 SMB</text>
<text x="258.5" y="26.7">JP2</text>
<text x="39.8" y="31.8">J2</text>
<text x="49.5" y="35.1">NC</text>
<text x="61.1" y="34.1">VCC</text>
<text x="72.3" y="32.6">GPA0</text>
<text x="86.5" y="35.9">R3</text>
<text x="95.9" y="30.5">1K</text>
<text x="109.4" y="34.6">2N7002</text>
<text x="109.4" y="32.3">Q1</text>
<text x="171.4" y="32.6">GPA4</text>
<text x="185.3" y="35.9">R4</text>
<text x="195.2" y="30.3">1K</text>
<text x="208.4" y="34.3">2N7002</text>
<text x="208.4" y="32.3">Q2</text>
<text x="49.5" y="40.2">RESET</text>
<text x="49.5" y="37.6">IOREF</text>
<text x="86.3" y="38.1">1K</text>
<text x="96.7" y="40.2">10K</text>
<text x="96.7" y="37.9">R5</text>
<text x="185.1" y="38.1">1K</text>
<text x="195.7" y="40.2">10K</text>
<text x="195.7" y="38.2">R6</text>
<text x="49.5" y="42.7">3V3</text>
<text x="49.5" y="47.8">GND</text>
<text x="49.5" y="45.3">5V</text>
<text x="73.8" y="46.8">12V</text>
<text x="102.8" y="47.8">GND</text>
<text x="172.9" y="46.8">12V</text>
<text x="201.8" y="47.8">GND</text>
<text x="49.5" y="50.3">GND</text>
<text x="49.5" y="52.9">VIN</text>
<text x="95.7" y="53.9">R7</text>
<text x="107.6" y="52.4">D3</text>
<text x="140.3" y="52.9">M08-SCREW-3.5MM</text>
<text x="206.7" y="52.4">D4</text>
<text x="239.4" y="52.9">M08-SCREW-3.5MM</text>
<text x="37" y="58.2">POWER</text>
<text x="72.3" y="57.3">CH2/RED</text>
<text x="78.4" y="54.9">LED3</text>
<text x="96.2" y="58.5">1K</text>
<text x="107.6" y="54.7">1N4004 S</text>
<text x="118.7" y="54.7">MB</text>
<text x="171.4" y="57.3">CH6/RED</text>
<text x="177.5" y="55.2">LED4</text>
<text x="194.7" y="54.2">R8</text>
<text x="195.2" y="58.5">1K</text>
<text x="206.7" y="54.7">1N4004 S</text>
<text x="217.8" y="54.7">MB</text>
<text x="36.8" y="62.3">Analog</text>
<text x="49.5" y="65.6">A0</text>
<text x="72.3" y="60.5">GPA1</text>
<text x="86.3" y="63.8">R9</text>
<text x="96.7" y="65.8">R11</text>
<text x="109.1" y="62.5">2N7002</text>
<text x="109.4" y="60.2">Q3</text>
<text x="171.4" y="60.5">GPA5</text>
<text x="185.6" y="63.8">R10</text>
<text x="195.7" y="65.8">R12</text>
<text x="208.2" y="62.3">2N7002</text>
<text x="208.2" y="60.2">Q4</text>
<text x="49.5" y="68.1">A1</text>
<text x="49.5" y="70.6">A2</text>
<text x="86.3" y="66.1">1K</text>
<text x="96.7" y="68.1">10K</text>
<text x="185.1" y="66.1">1K</text>
<text x="195.7" y="68.1">10K</text>
<text x="49.5" y="73.2">A3</text>
<text x="49.5" y="75.7">A4_SDA</text>
<text x="73.8" y="74.7">12V</text>
<text x="102.8" y="75.7">GND</text>
<text x="137.3" y="77.2">VCC</text>
<text x="172.9" y="74.7">12V</text>
<text x="201.8" y="75.7">GND</text>
<text x="39.3" y="83.3">J1</text>
<text x="49.5" y="78.3">A5_SCL</text>
<text x="78.4" y="83.1">LED5</text>
<text x="95.4" y="82.1">R13</text>
<text x="107.6" y="82.6">1N4004 SMB</text>
<text x="107.6" y="80.3">D5</text>
<text x="138.3" y="83.3">IOREF</text>
<text x="148.5" y="80.8">SJ4</text>
<text x="158.7" y="83.3">5V</text>
<text x="177.5" y="82.8">LED6</text>
<text x="194.7" y="82.1">R14</text>
<text x="206.9" y="82.6">1N4004 SMB</text>
<text x="206.9" y="80.3">D6</text>
<text x="72.3" y="85.2">CH3/RED</text>
<text x="72.3" y="88.4">GPA2</text>
<text x="96.2" y="86.4">1K</text>
<text x="109.4" y="88.4">Q5</text>
<text x="171.4" y="85.5">CH7/RED</text>
<text x="171.4" y="88.4">GPA6</text>
<text x="195.2" y="86.4">1K</text>
<text x="208.4" y="87.9">Q6</text>
<text x="54.4" y="94.8">J4</text>
<text x="86" y="94">1K</text>
<text x="86.3" y="91.7">R15</text>
<text x="96.7" y="94">R17</text>
<text x="109.4" y="90.5">2N7002</text>
<text x="185.3" y="94">1K</text>
<text x="185.3" y="91.7">R16</text>
<text x="195.7" y="95.8">10K</text>
<text x="195.7" y="93.5">R18</text>
<text x="208.4" y="90.2">2N7002</text>
<text x="34.2" y="101.1">R3_SDA</text>
<text x="34.2" y="98.6">R3_SCL</text>
<text x="96.4" y="96">10K</text>
<text x="143.4" y="100.5">J5</text>
<text x="34.2" y="106.2">GND</text>
<text x="34.2" y="103.7">AREF</text>
<text x="73.8" y="102.6">12V</text>
<text x="102.8" y="103.7">GND</text>
<text x="172.9" y="102.6">12V</text>
<text x="201.8" y="103.7">GND</text>
<text x="34.2" y="108.7">D13_SCK</text>
<text x="34.2" y="111.3">D12_MISO</text>
<text x="34.2" y="113.8">D11_MOSI</text>
<text x="72.3" y="113.2">CH4/RED</text>
<text x="78.4" y="110.8">LED7</text>
<text x="95.7" y="110">R19</text>
<text x="107.6" y="110.5">1N4004 SMB</text>
<text x="107.6" y="108.3">D7</text>
<text x="143.4" y="113.8">ICSP-ST-BELOW</text>
<text x="171.4" y="113.2">CH8/RED</text>
<text x="177.2" y="110.8">LED8</text>
<text x="194.7" y="110">R20</text>
<text x="206.9" y="110.5">1N4004 SMB</text>
<text x="206.9" y="108.3">D8</text>
<text x="34.2" y="116.4">D10</text>
<text x="34.2" y="118.9">D9</text>
<text x="72.3" y="116.4">GPA3</text>
<text x="86" y="119.4">R21</text>
<text x="96.2" y="114.3">1K</text>
<text x="109.1" y="118.4">2N7002</text>
<text x="109.4" y="116.1">Q7</text>
<text x="171.4" y="116.4">GPA7</text>
<text x="185.3" y="119.7">R22</text>
<text x="195.2" y="114.3">1K</text>
<text x="208.7" y="118.1">2N7002</text>
<text x="208.7" y="115.8">Q8</text>
<text x="234.8" y="118.5">ICSP passthrough</text>
<text x="34.2" y="121.4">D8</text>
<text x="86" y="121.7">1K</text>
<text x="96.7" y="124">10K</text>
<text x="96.7" y="122">R23</text>
<text x="185.3" y="121.9">1K</text>
<text x="196" y="123.7">10K</text>
<text x="196" y="121.5">R24</text>
<text x="234.8" y="121.2">Pull-up cut track</text>
<text x="234.8" y="123.8">Default to R3 headers</text>
<text x="41.4" y="126.5">M10-STACKING</text>
<text x="46.9" y="130.6">Digital_0_7</text>
<text x="102.8" y="131.6">GND</text>
<text x="201.8" y="131.6">GND</text>
<text x="234.8" y="126.5">Use IOREF as VCC</text>
<text x="34.2" y="134.1">D7</text>
<text x="34.2" y="136.7">D6</text>
<text x="109.4" y="135.7">VCC</text>
<text x="118" y="135.4">IC1</text>
<text x="34.2" y="139.2">D5</text>
<text x="34.2" y="141.7">D4</text>
<text x="84" y="138.2">VCC</text>
<text x="143.4" y="139.2">GPA0</text>
<text x="143.4" y="141.7">GPA1</text>
<text x="158.7" y="138.4">J7</text>
<text x="176.4" y="141.7">VIN</text>
<text x="190.7" y="138.2">12V</text>
<text x="213.5" y="138.2">VCC</text>
<text x="259.2" y="138.2">VCC</text>
<text x="34.2" y="144.3">D3</text>
<text x="34.2" y="146.8">D2</text>
<text x="34.2" y="149.4">D1_TX</text>
<text x="102.8" y="144.3">RESET</text>
<text x="143.4" y="144.3">GPA2</text>
<text x="143.4" y="146.8">GPA3</text>
<text x="143.4" y="149.4">GPA4</text>
<text x="158.7" y="149.4">PWR SELECT</text>
<text x="176.4" y="144.3">12V</text>
<text x="261.8" y="149">C1</text>
<text x="34.2" y="151.9">D0_RX</text>
<text x="74.3" y="153.7">R27</text>
<text x="87.2" y="153.7" transform="rotate(-90 87.2 153.7)">SJ3</text>
<text x="92.1" y="153.7">R28</text>
<text x="143.4" y="151.9">GPA5</text>
<text x="143.4" y="154.4">GPA6</text>
<text x="158.7" y="153.7">DCIN</text>
<text x="193.7" y="154.4">2K2</text>
<text x="193.7" y="151.9">R25</text>
<text x="216.6" y="154.4">1K</text>
<text x="216.6" y="151.9">R26</text>
<text x="249.6" y="153.2">S1</text>
<text x="261.8" y="154.1">100nF</text>
<text x="53.9" y="157">J3</text>
<text x="74.3" y="156.2">4K7</text>
<text x="92.1" y="156.2">4K7</text>
<text x="143.4" y="157">GPA7</text>
<text x="175.7" y="159">1N4004 SMB</text>
<text x="175.7" y="156.5">D9</text>
<text x="194.7" y="160.5">LED9</text>
<text x="217.6" y="160.5">LED10</text>
<text x="41.8" y="167.1">A5_SCL</text>
<text x="71.3" y="163.6">VCC</text>
<text x="82.5" y="166.4">M02X3-PIN</text>
<text x="82.5" y="162.1">SCL</text>
<text x="82.5" y="164.6">SDA</text>
<text x="158.7" y="164.6">JP3</text>
<text x="194.7" y="162.7">PWR/GREEN</text>
<text x="217.6" y="162.7">PWR/BLUE</text>
<text x="231.6" y="162.1">RESET</text>
<text x="244.3" y="165.9">RESET</text>
<text x="41.8" y="172.2">SCL</text>
<text x="57.1" y="171.8">SJ1</text>
<text x="95.2" y="169.7">ADD</text>
<text x="95.2" y="172.2">ADD</text>
<text x="100.4" y="169.7">R0</text>
<text x="100.4" y="172.2">R1</text>
<text x="189.1" y="169.7">GND</text>
<text x="212" y="169.7">GND</text>
<text x="257.7" y="169.7">GND</text>
<text x="41.8" y="177.3">R3_SCL</text>
<text x="82.5" y="179.8">J8</text>
<text x="95.2" y="174.8">ADD</text>
<text x="100.4" y="174.8">R2</text>
<text x="102.3" y="179.3">R3</text>
<text x="105.5" y="179.3">0</text>
<text x="41.8" y="182.4">A4_SDA</text>
<text x="94.7" y="184.2">10K</text>
<text x="94.7" y="181.6">R29</text>
<text x="111.7" y="184.2">10K</text>
<text x="111.7" y="181.6">R31</text>
<text x="118" y="184.9">MCP23017SO</text>
<text x="41.8" y="187.5">SDA</text>
<text x="57.1" y="187.1">SJ2</text>
<text x="102.3" y="186.9">10K</text>
<text x="41.8" y="192.5">R3_SDA</text>
<text x="97.7" y="192.5">GNDGNDGNDGND</text>
</g>
<text font-size="2.5" fill="#098f5e" x="112.9" y="130.3">Connect across one side of SJ1 &amp; 2 after other routing</text>
<g font-size="2.1" fill="#808080">
<text x="152.6" y="22">8</text>
<text x="251.6" y="22">8</text>
<text x="152.6" y="29.7">5</text>
<text x="152.6" y="27.1">6</text>
<text x="152.6" y="24.6">7</text>
<text x="251.6" y="29.7">5</text>
<text x="251.6" y="27.1">6</text>
<text x="251.6" y="24.6">7</text>
<text x="44.2" y="34.7">1</text>
<text x="152.6" y="34.7">3</text>
<text x="152.6" y="32.2">4</text>
<text x="251.6" y="34.7">3</text>
<text x="251.6" y="32.2">4</text>
<text x="44.2" y="37.3">2</text>
<text x="44.2" y="39.8">3</text>
<text x="152.6" y="39.8">1</text>
<text x="152.6" y="37.3">2</text>
<text x="251.6" y="39.8">1</text>
<text x="251.6" y="37.3">2</text>
<text x="44.2" y="42.4">4</text>
<text x="44.2" y="44.9">5</text>
<text x="44.2" y="47.4">6</text>
<text x="44.2" y="50">7</text>
<text x="44.2" y="52.5">8</text>
<text x="44.2" y="65.2">1</text>
<text x="44.2" y="67.8">2</text>
<text x="44.2" y="70.3">3</text>
<text x="44.2" y="72.8">4</text>
<text x="44.2" y="75.4">5</text>
<text x="44.2" y="77.9">6</text>
<text x="147" y="83">1</text>
<text x="153.9" y="83">2</text>
<text x="49.8" y="98.2">10</text>
<text x="51" y="100.8">9</text>
<text x="51" y="105.8">7</text>
<text x="51" y="103.3">8</text>
<text x="145" y="103.3">1</text>
<text x="145" y="105.8">3</text>
<text x="155.9" y="103.3">2</text>
<text x="155.9" y="105.8">4</text>
<text x="51" y="113.5">4</text>
<text x="51" y="110.9">5</text>
<text x="51" y="108.4">6</text>
<text x="145" y="108.4">5</text>
<text x="155.9" y="108.4">6</text>
<text x="51" y="118.5">2</text>
<text x="51" y="116">3</text>
<text x="51" y="121.1">1</text>
<text x="51" y="136.3">7</text>
<text x="51" y="133.8">8</text>
<text x="51" y="143.9">4</text>
<text x="51" y="141.4">5</text>
<text x="51" y="138.9">6</text>
<text x="84.7" y="143.9" transform="rotate(-90 84.7 143.9)">2</text>
<text x="115.3" y="143.9">18</text>
<text x="116.5" y="138.9">9</text>
<text x="120.4" y="140">VDD</text>
<text x="130.5" y="140">GPA0</text>
<text x="130.5" y="142.5">GPA1</text>
<text x="138.7" y="138.9">21</text>
<text x="138.7" y="141.4">22</text>
<text x="138.7" y="143.9">23</text>
<text x="166.1" y="143.9">1</text>
<text x="166.1" y="141.4">2</text>
<text x="51" y="149">2</text>
<text x="51" y="146.5">3</text>
<text x="80.9" y="146.5">3</text>
<text x="87.9" y="146.5">1</text>
<text x="115.3" y="149">20</text>
<text x="120.4" y="145">RESET</text>
<text x="130.5" y="145">GPA2</text>
<text x="130.5" y="147.6">GPA3</text>
<text x="138.7" y="146.5">24</text>
<text x="138.7" y="149">25</text>
<text x="51" y="151.5">1</text>
<text x="115.3" y="151.5">19</text>
<text x="120.4" y="150.1">INTA</text>
<text x="120.4" y="152.7">INTB</text>
<text x="130.5" y="150.1">GPA4</text>
<text x="130.5" y="152.7">GPA5</text>
<text x="130.5" y="155.2">GPA6</text>
<text x="138.7" y="151.5">26</text>
<text x="138.7" y="154.1">27</text>
<text x="115.3" y="161.7">12</text>
<text x="130.5" y="157.7">GPA7</text>
<text x="138.7" y="161.7">1</text>
<text x="138.7" y="156.6">28</text>
<text x="166.1" y="156.6">1</text>
<text x="166.1" y="159.2">2</text>
<text x="246" y="159.2">3</text>
<text x="246" y="161.7">4</text>
<text x="253" y="159.2">1</text>
<text x="253" y="161.7">2</text>
<text x="115.3" y="164.2">13</text>
<text x="120.4" y="162.8">SCL</text>
<text x="120.4" y="165.4">SDA</text>
<text x="130.3" y="162.8">GPB0</text>
<text x="130.3" y="165.4">GPB1</text>
<text x="130.3" y="167.9">GPB2</text>
<text x="138.7" y="164.2">2</text>
<text x="138.7" y="166.8">3</text>
<text x="50.5" y="171.9">2</text>
<text x="54.2" y="169.3" transform="rotate(-90 54.2 169.3)">1</text>
<text x="80.9" y="169.3">5</text>
<text x="80.9" y="171.9">3</text>
<text x="87.9" y="169.3">6</text>
<text x="87.9" y="171.9">4</text>
<text x="115.3" y="169.3">15</text>
<text x="115.3" y="171.9">16</text>
<text x="120.4" y="170.4">A0</text>
<text x="120.4" y="173">A1</text>
<text x="130.3" y="170.4">GPB3</text>
<text x="130.3" y="173">GPB4</text>
<text x="138.7" y="169.3">4</text>
<text x="138.7" y="171.9">5</text>
<text x="54.2" y="176.3" transform="rotate(-90 54.2 176.3)">3</text>
<text x="80.9" y="174.4">1</text>
<text x="87.9" y="174.4">2</text>
<text x="115.3" y="174.4">17</text>
<text x="115.3" y="179.5">10</text>
<text x="120.4" y="175.5">A2</text>
<text x="130.3" y="175.5">GPB5</text>
<text x="130.3" y="178.1">GPB6</text>
<text x="138.7" y="174.4">6</text>
<text x="138.7" y="176.9">7</text>
<text x="138.7" y="179.5">8</text>
<text x="54.2" y="184.6" transform="rotate(-90 54.2 184.6)">1</text>
<text x="120.4" y="180.6">VSS</text>
<text x="130.3" y="180.6">GPB7</text>
<text x="50.5" y="187.1">2</text>
<text x="54.2" y="191.5" transform="rotate(-90 54.2 191.5)">3</text>
</g>
</svg>
